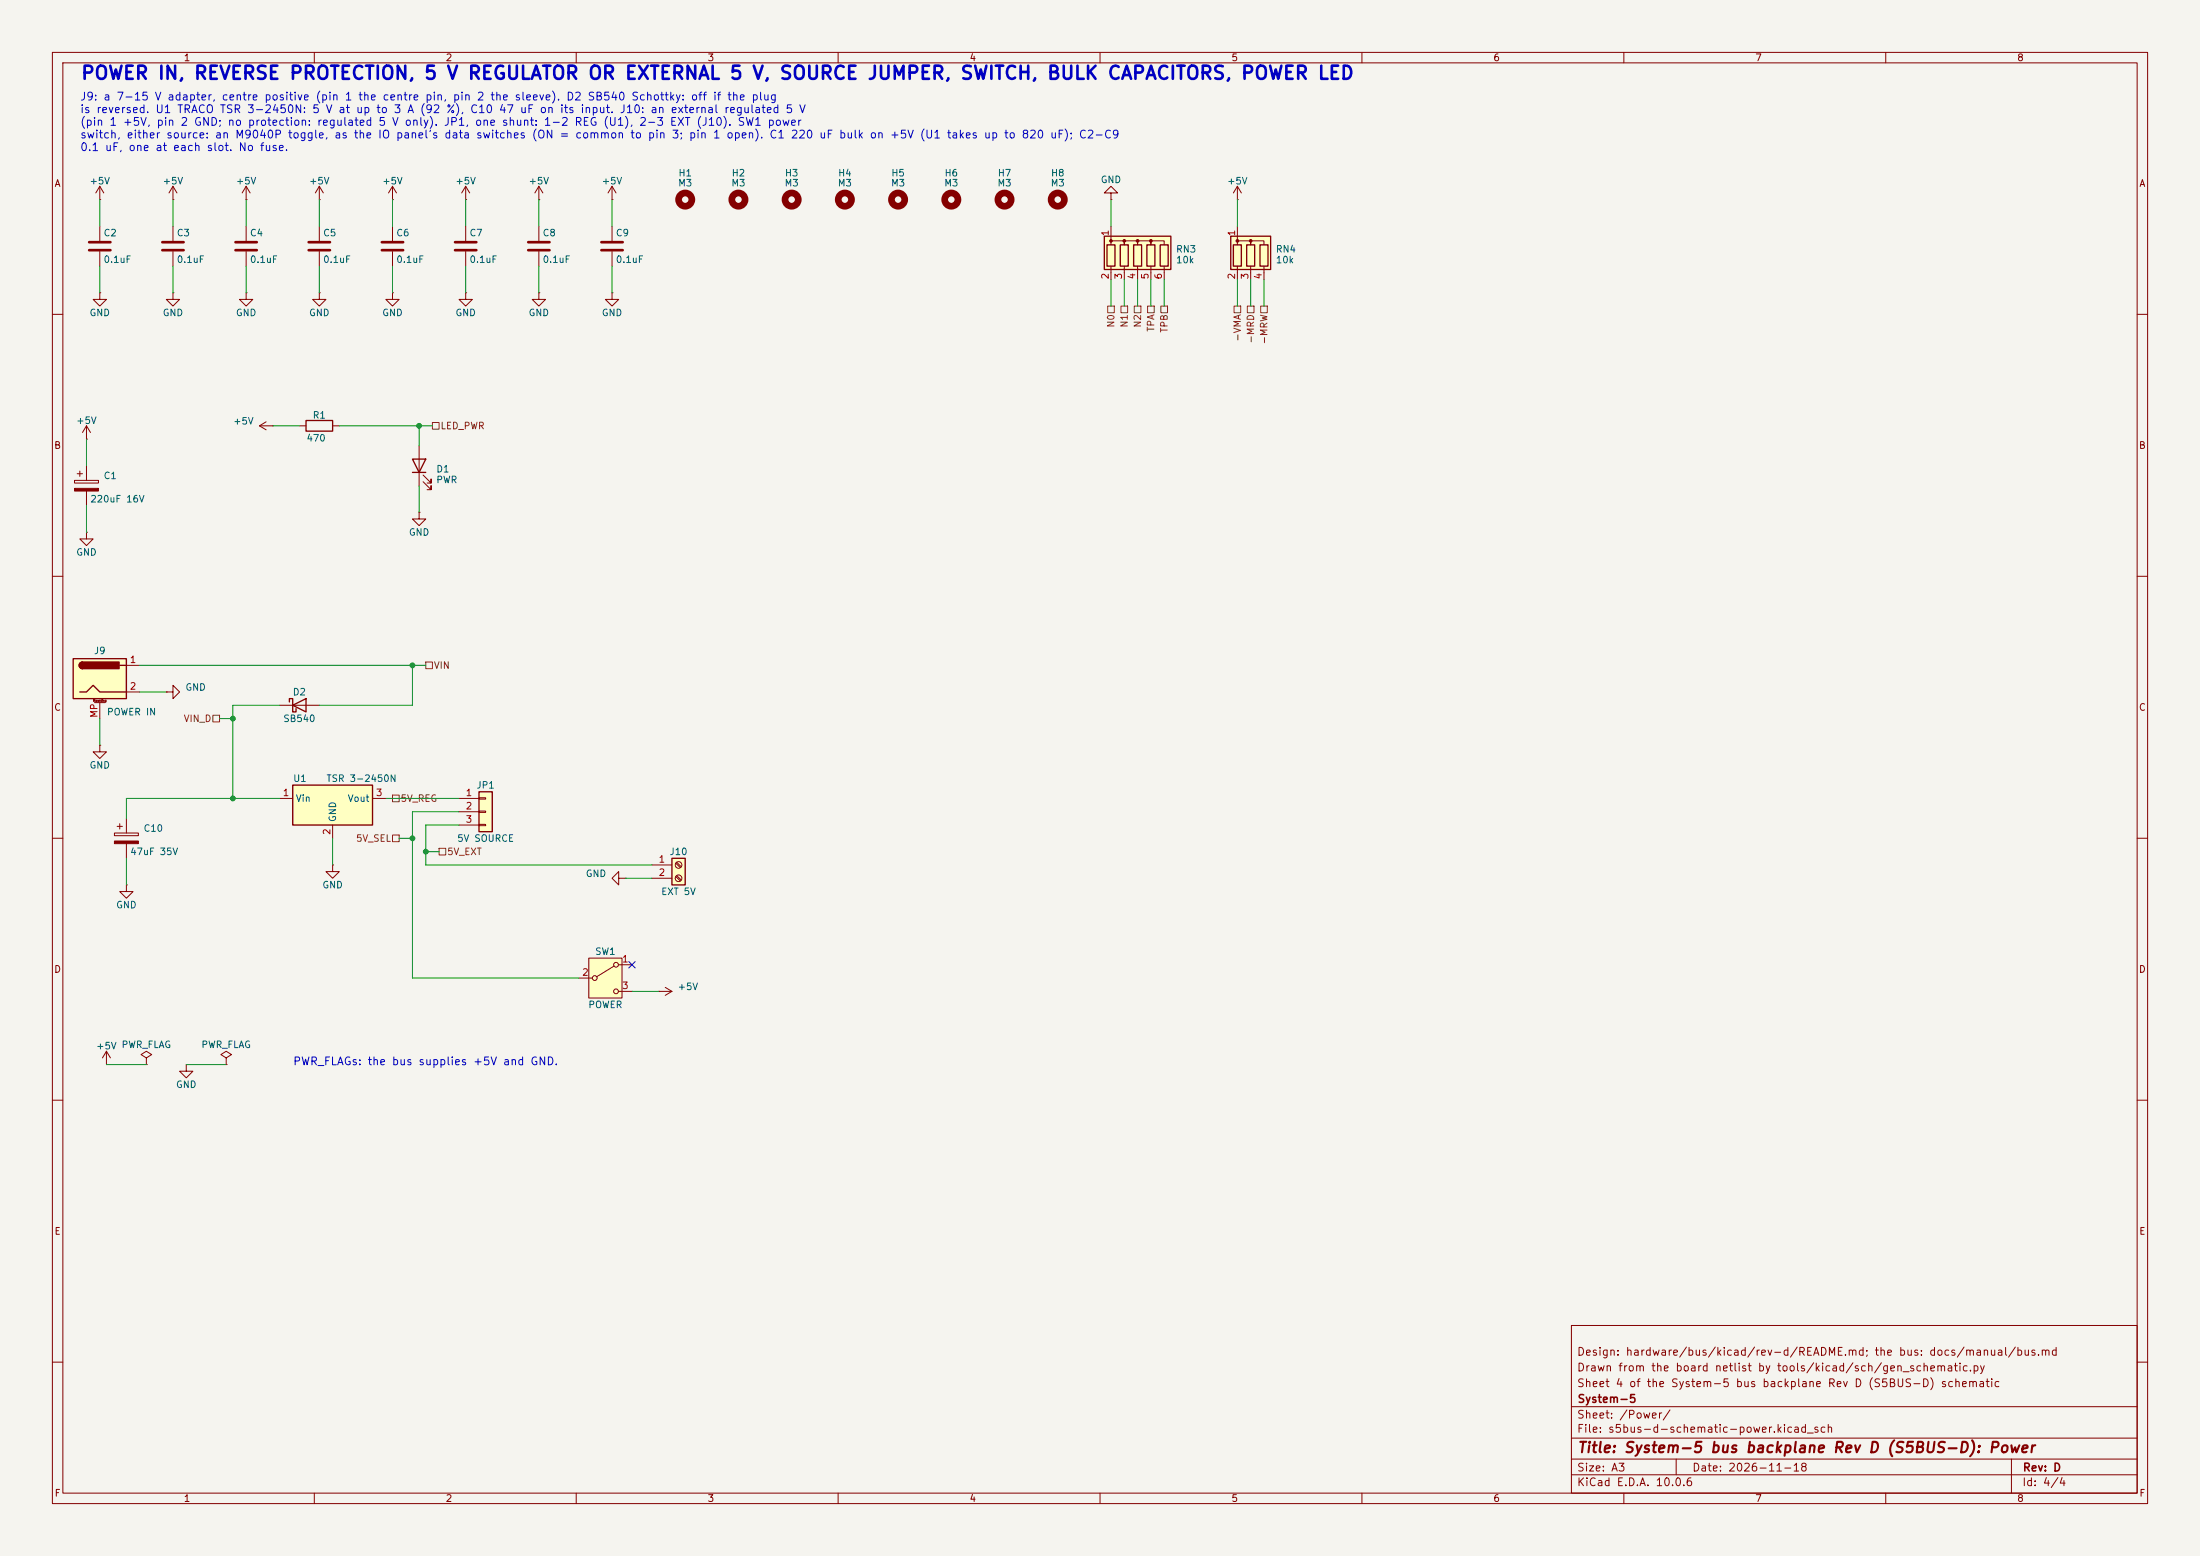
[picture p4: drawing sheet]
<svg xmlns="http://www.w3.org/2000/svg" width="420mm" height="297mm" viewBox="0 0 420 297" stroke-linecap="round" stroke-linejoin="round" font-family="sans-serif">
<path d="M0 0h420v297h-420z" fill="#f5f4ef" stroke="#f5f4ef" stroke-width=".19"/>
<g fill="none" stroke="#840000" stroke-width=".19">
<path d="M10 10h400v277h-400zM12 12h396v273h-396zM60 10v2M110 10v2M160 10v2M210 10v2M260 10v2M310 10v2M360 10v2M19 38.1h.1M19 35.6v2.5M19 35.6l-.7 1.2"/>
<path d="M19 35.6l.8 1.2M33 38.1h.1M33 35.6l-.7 1.2M33 35.6l.8 1.2M33 35.6v2.5M47 38.1h.1M47 35.6l-.8 1.2M47 35.6l.8 1.2M47 35.6v2.5M61 38.1h.1M61 35.6v2.5M61 35.6l-.8 1.2"/>
<path d="M61 35.6l.7 1.2M74.9 38.1h.1M74.9 35.6l-.7 1.2M74.9 35.6l.8 1.2M74.9 35.6v2.5M88.9 38.1h.1M88.9 35.6l-.8 1.2M88.9 35.6l.8 1.2M88.9 35.6v2.5M102.9 38.1h.1M102.9 35.6l-.8 1.2M102.9 35.6l.7 1.2"/>
<path d="M102.9 35.6v2.5M116.8 38.1h.1M116.8 35.6l-.7 1.2M116.8 35.6l.8 1.2M116.8 35.6v2.5M236.2 38.1h.1M236.2 35.6l-.7 1.2M236.2 35.6l.8 1.2M236.2 35.6v2.5M19 55.9v1.3h1.3l-1.3 1.2-1.2-1.2h1.2M19 55.9h.1M19 43.2v2.8"/>
<path d="M19 48v2.8M33 55.9v1.3h1.3l-1.3 1.2-1.3-1.2h1.3M33 55.9h.1M47 55.9v1.3h1.3l-1.3 1.2-1.3-1.2h1.3M47 55.9h.1M47 43.2v2.8M47 48v2.8M61 55.9v1.3h1.2l-1.2 1.2-1.3-1.2h1.3M61 55.9h.1M61 43.2v2.8M61 48v2.8M74.9 55.9v1.3h1.3l-1.3 1.2-1.2-1.2h1.2"/>
<path d="M74.9 55.9h.1M74.9 43.2v2.8M74.9 48v2.8M88.9 55.9v1.3h1.3l-1.3 1.2-1.3-1.2h1.3M88.9 55.9h.1M102.9 55.9v1.3h1.2l-1.2 1.2-1.3-1.2h1.3M102.9 55.9h.1M116.8 55.9v1.3h1.3l-1.3 1.2-1.2-1.2h1.2M116.8 55.9h.1M10 60h2M408 60h2M14.2 91.7h4.6v.5h-4.6z"/>
<path d="M14.7 90.4h1M15.2 89.9v1M16.5 83.8h.1M16.5 81.3v2.5M16.5 88.9v2.8M16.5 93.7v2.8M16.5 81.3l-.8 1.3M16.5 81.3l.8 1.3M49.5 81.3h2.6M49.5 81.3l1.3 .7M50.8 80.5l-1.3 .8M52.1 81.3h.1"/>
<path d="M57.1 81.3h1.3M63.5 81.3h1.3M80 97.8v1.3h1.3l-1.3 1.2-1.3-1.2h1.3M80 97.8h.1M80 85.1v7.6M80.8 91.9l1.5 1.6v-.8v.8h-.8M80.8 90.7l1.5 1.5v-.8v.8h-.8M10 110h2M16.5 101.6v1.3h1.3l-1.3 1.2-1.3-1.2h1.3M16.5 101.6h.1M408 110h2M10 160h2"/>
<path d="M408 160h2M63.5 165.1v1.3h1.3l-1.3 1.2-1.3-1.2h1.3M63.5 165.1h.1M10 210h2M408 210h2M300 253h108v32h-108zM10 260h2M300 278.5h108M300 274.5h108M300 268.5h108M320 278.5v3M384 278.5v6.5"/>
<path d="M408 260h2M60 285v2M110 285v2M160 285v2M210 285v2M260 285v2M300 281.5h108M310 285v2M360 285v2"/>
</g>
<circle cx="181.6" cy="38.1" r="1.27" fill="none" stroke="#840000" stroke-width="1.3"/>
<path d="M17 46.2h4.1M17 47.8h4.1M45 46.2h4M45 47.8h4M58.9 46.2h4.1M58.9 47.8h4.1M72.9 46.2h4.1M72.9 47.8h4.1" fill="none" stroke="#840000" stroke-width=".51"/>
<path d="M58.4 80.3h5.1v2h-5.1zM78.7 87.6h2.6l-1.3 2.6zM78.7 90.2h2.6" fill="none" stroke="#840000" stroke-width=".25"/>
<path d="M14.2 93.2h4.6v.5h-4.6z" fill="#840000" stroke="#840000" stroke-width=".19"/>
<path d="M112.4 182.9h6.3v7.6h-6.3z" fill="#ffffc2"/>
<g fill="none" stroke="#840000" stroke-width=".19">
<path d="M110.5 186.7h2.5M112.4 182.9h6.3v7.6h-6.3zM117.2 184.4l-3.3 2M118.1 184.2h2.5M118.1 189.2h2.5"/>
<circle cx="113.5" cy="186.7" r=".46"/>
<circle cx="117.6" cy="184.2" r=".46"/>
<circle cx="117.6" cy="189.2" r=".46"/>
</g>
<path d="M128.3 163.8h2.5v5.1h-2.5z" fill="#ffffc2"/>
<path d="M128.3 163.8h2.5v5.1h-2.5z" fill="none" stroke="#840000" stroke-width=".25"/>
<g fill="none" stroke="#840000" stroke-width=".19">
<path d="M21.8 159h4.6v.5h-4.6zM22.4 157.7h1M22.9 157.2v1M24.1 156.2v2.8M24.1 168.9v1.3h1.3l-1.3 1.3-1.2-1.3h1.2M24.1 168.9h.1M24.1 161v2.8M118.1 167.6v-1.2l-1.3 1.2 1.3 1.3v-1.3h1.3M119.4 167.6h.1M124.5 165.1h3.8M124.5 167.6h3.8M129 164.8l.9 .8"/>
<path d="M129 167.3l.9 .8M129.2 164.6l.8 .8M129.2 167.1l.8 .9M125.7 189.2h.1M125.7 189.2h2.6M127 188.5l1.3 .7M128.3 189.2l-1.3 .8M20.3 203.2h.1M20.3 200.7l-.7 1.2M20.3 200.7l.8 1.2M20.3 200.7v2.5M27.9 201.9l1.1-.6-1.1-.6-1 .6 1 .6v1.3"/>
<path d="M27.9 203.2h.1M35.6 203.2v1.3h1.2l-1.2 1.2-1.3-1.2h1.3M35.6 203.2h.1M43.2 201.9l1-.6-1-.6-1 .6 1 .6v1.3M43.2 203.2h.1"/>
<circle cx="129.5" cy="165.1" r=".63"/>
<circle cx="129.5" cy="167.6" r=".63"/>
</g>
<path d="M21.8 160.5h4.6v.5h-4.6z" fill="#840000" stroke="#840000" stroke-width=".19"/>
<path d="M55.9 149.9h15.2v7.6h-15.2z" fill="#ffffc2"/>
<path d="M55.2 134v-.6h.7v2.5h.6v-.6M55.9 134.6l2.5-1.2v2.5zM55.9 149.9h15.2v7.6h-15.2z" fill="none" stroke="#840000" stroke-width=".25"/>
<path d="M53.3 134.6h7.7M19 142.2v1.3h1.3l-1.3 1.3-1.2-1.3h1.2M19 142.2h.1M53.3 152.4h2.6M63.5 157.5v2.5M71.1 152.4h2.6" fill="none" stroke="#840000" stroke-width=".19"/>
<path d="M91.4 151.1h2.6v7.7h-2.6z" fill="#ffffc2"/>
<path d="M91.4 151.1h2.6v7.7h-2.6z" fill="none" stroke="#840000" stroke-width=".25"/>
<path d="M31.7 132.1h1.3v-1.3l1.3 1.3-1.3 1.3v-1.3M31.7 132.1h.1M87.6 152.4h3.8M87.6 154.9h3.8M87.6 157.5h3.8M91.4 152.3h1.3v.2h-1.3zM91.4 154.8h1.3v.3h-1.3zM91.4 157.4h1.3v.2h-1.3z" fill="none" stroke="#840000" stroke-width=".19"/>
<path d="M14 125.7h10.1v7.7h-10.1z" fill="#ffffc2"/>
<path d="M14 125.7h10.1v7.7h-10.1zM15.2 132.1h1.3l1.3-1.3 1.2 1.3h5.1M15.7 126.4a.64 .64 0 0 0-.6 .6 .64 .64 0 0 0 .6 .6M22.9 127h1.2" fill="none" stroke="#840000" stroke-width=".25"/>
<g fill="#840000" stroke="#840000" stroke-width=".25">
<path d="M15.3 126.6l.4-.2v1.2a.63 .63 0 0 1-.5-.4 .63 .63 0 0 1 .1-.6z"/>
<path d="M15.7 126.4h7v1.2h-7z"/>
</g>
<path d="M18 134.1h2.1M19 134.1v3.1M24.1 127h2.6M24.1 132.1h2.6" fill="none" stroke="#840000" stroke-width=".19"/>
<circle cx="130.8" cy="38.1" r="1.27" fill="none" stroke="#840000" stroke-width="1.3"/>
<path d="M210.8 45.1h12.7v6.3h-12.7z" fill="#ffffc2"/>
<path d="M210.8 45.1h12.7v6.3h-12.7zM211.3 46.7h1.6v4.1h-1.6zM213.9 46.7h1.5v4.1h-1.5zM216.4 46.7h1.5v4.1h-1.5zM218.9 46.7h1.6v4.1h-1.6zM221.5 46.7h1.5v4.1h-1.5z" fill="none" stroke="#840000" stroke-width=".25"/>
<g fill="#840000" stroke="#840000" stroke-width=".19">
<circle cx="212.1" cy="46" r=".25"/>
<circle cx="214.6" cy="46" r=".25"/>
<circle cx="217.2" cy="46" r=".25"/>
<circle cx="219.7" cy="46" r=".25"/>
</g>
<g fill="none" stroke="#840000" stroke-width=".19">
<path d="M88.9 43.2v2.8M88.9 48v2.8M102.9 43.2v2.8M102.9 48v2.8M116.8 43.2v2.8M116.8 48v2.8M212.1 46.7v-.7h2.5v.7v-.7h2.6v.7v-.7h2.5v.7v-.7h2.5v.7M212.1 43.2v2.5M212.1 50.8v2.5M214.6 50.8v2.5M217.2 50.8v2.5M219.7 50.8v2.5"/>
<path d="M222.2 50.8v2.5"/>
</g>
<g fill="none" stroke="#840000" stroke-width="1.3">
<circle cx="141" cy="38.1" r="1.27"/>
<circle cx="191.8" cy="38.1" r="1.27"/>
</g>
<path d="M86.9 46.2h4M86.9 47.8h4M100.8 46.2h4.1M100.8 47.8h4.1M114.8 46.2h4.1M114.8 47.8h4.1" fill="none" stroke="#840000" stroke-width=".51"/>
<path d="M234.9 45.1h7.7v6.3h-7.7z" fill="#ffffc2"/>
<path d="M234.9 45.1h7.7v6.3h-7.7zM235.5 46.7h1.5v4.1h-1.5zM238 46.7h1.5v4.1h-1.5zM240.5 46.7h1.6v4.1h-1.6z" fill="none" stroke="#840000" stroke-width=".25"/>
<g fill="#840000" stroke="#840000" stroke-width=".19">
<circle cx="236.2" cy="46" r=".25"/>
<circle cx="238.8" cy="46" r=".25"/>
</g>
<path d="M212.1 36.8h1.3l-1.3-1.2-1.3 1.2h1.3v1.3M212.1 38.1h.1M33 43.2v2.8M33 48v2.8M236.2 46.7v-.7h2.6v.7v-.7h2.5v.7M236.2 43.2v2.5M236.2 50.8v2.5M238.8 50.8v2.5M241.3 50.8v2.5" fill="none" stroke="#840000" stroke-width=".19"/>
<g fill="none" stroke="#840000" stroke-width="1.3">
<circle cx="151.1" cy="38.1" r="1.27"/>
<circle cx="161.3" cy="38.1" r="1.27"/>
<circle cx="171.5" cy="38.1" r="1.27"/>
<circle cx="201.9" cy="38.1" r="1.27"/>
</g>
<path d="M31 46.2h4.1M31 47.8h4.1" fill="none" stroke="#840000" stroke-width=".51"/>
<g fill="none" stroke="#725600" stroke-width=".19">
<path d="M211.5 58.4h1.2v1.3h-1.2zM214 58.4h1.3v1.3h-1.3zM216.5 58.4h1.3v1.3h-1.3zM219.1 58.4h1.2v1.3h-1.2zM221.6 58.4h1.3v1.3h-1.3zM235.6 58.4h1.3v1.3h-1.3zM238.1 58.4h1.3v1.3h-1.3zM240.7 58.4h1.2v1.3h-1.2zM82.5 80.6h1.3v1.3h-1.3zM40.6 136.5h1.3v1.3h-1.3zM81.3 126.4h1.2v1.2h-1.2zM74.9 159.4h1.3v1.3h-1.3z"/>
<path d="M74.9 151.8h1.3v1.2h-1.3zM83.8 161.9h1.3v1.3h-1.3z"/>
</g>
<g fill="none" stroke="#009600" stroke-width=".19">
<path d="M19 38.1v5.1M33 38.1v5.1M47 38.1v5.1M61 38.1v5.1M74.9 38.1v5.1M88.9 38.1v5.1M102.9 38.1v5.1M116.8 38.1v5.1M212.1 38.1v5.1M236.2 38.1v5.1M19 50.8v5.1M33 50.8v5.1"/>
<path d="M47 50.8v5.1M61 50.8v5.1M74.9 50.8v5.1M88.9 50.8v5.1M102.9 50.8v5.1M116.8 50.8v5.1M212.1 53.3v5.1M214.6 53.3v5.1M217.2 53.3v5.1M219.7 53.3v5.1M222.2 53.3v5.1M236.2 53.3v5.1"/>
<path d="M238.8 53.3v5.1M241.3 53.3v5.1M16.5 83.8v5.1M16.5 96.5v5.1M52.1 81.3h5M64.8 81.3h17.7M80 81.3v3.8M80 92.7v5.1M19 137.2v5M26.7 132.1h5M26.7 127h54.6M41.9 137.2h2.5"/>
<path d="M53.3 134.6h-8.9v17.8M78.7 127v7.6h-17.7M53.3 152.4h-29.2v3.8M73.7 152.4h13.9M87.6 154.9h-8.9v31.8h31.8M87.6 157.5h-6.3v7.6h43.2M24.1 163.8v5.1M63.5 160v5.1M76.2 160h2.5M81.3 162.6h2.5M119.4 167.6h5.1M120.6 189.2h5.1"/>
<path d="M20.3 203.2h7.6M35.6 203.2h7.6"/>
</g>
<path d="M120 183.5l1.3 1.3M121.3 183.5l-1.3 1.3" fill="none" stroke="#000084" stroke-width=".19"/>
<g fill="#009600" stroke="#009600" stroke-width=".19">
<circle cx="80" cy="81.3" r=".46"/>
<circle cx="81.3" cy="162.6" r=".46"/>
<circle cx="78.7" cy="160" r=".46"/>
<circle cx="78.7" cy="127" r=".46"/>
<circle cx="44.4" cy="152.4" r=".46"/>
<circle cx="44.4" cy="137.2" r=".46"/>
</g>
<text font-size="2.5" fill="#0000c2" x="15.3" y="15.8">POWER IN, REVERSE PROTECTION, 5 V REGULATOR OR EXTERNAL 5 V, SOURCE JUMPER, SWITCH, BULK CAPACITORS, POWER LED</text>
<text font-size="2" fill="#840000" x="301" y="277.8">Title: System-5 bus backplane Rev D (S5BUS-D): Power</text>
<g font-size="1.5" fill="#0000c2">
<text x="15.2" y="19.5">J9: a 7-15 V adapter, centre positive (pin 1 the centre pin, pin 2 the sleeve). D2 SB540 Schottky: off if the plug</text>
<text x="15.2" y="22">is reversed. U1 TRACO TSR 3-2450N: 5 V at up to 3 A (92 %), C10 47 uF on its input. J10: an external regulated 5 V</text>
<text x="15.2" y="24.4">(pin 1 +5V, pin 2 GND; no protection: regulated 5 V only). JP1, one shunt: 1-2 REG (U1), 2-3 EXT (J10). SW1 power</text>
<text x="15.2" y="26.8">switch, either source: an M9040P toggle, as the IO panel's data switches (ON = common to pin 3; pin 1 open). C1 220 uF bulk on +5V (U1 takes up to 820 uF); C2-C9</text>
<text x="15.2" y="29.2">0.1 uF, one at each slot. No fuse.</text>
<text x="55.8" y="203.7">PWR_FLAGs: the bus supplies +5V and GND.</text>
</g>
<g font-size="1.5" fill="#840000">
<text x="300.9" y="262.1">Drawn from the board netlist by tools/kicad/sch/gen_schematic.py</text>
<text x="300.9" y="259.1">Design: hardware/bus/kicad/rev-d/README.md; the bus: docs/manual/bus.md</text>
<text x="300.9" y="265.1">Sheet 4 of the System-5 bus backplane Rev D (S5BUS-D) schematic</text>
<text x="301" y="268.1">System-5</text>
<text x="300.9" y="273.8">File: s5bus-d-schematic-power.kicad_sch</text>
<text x="300.9" y="271.1">Sheet: /Power/</text>
<text x="300.9" y="281.2">Size: A3</text>
<text x="322.9" y="281.2">Date: 2026-11-18</text>
<text x="386" y="281.2">Rev: D</text>
<text x="300.9" y="284">KiCad E.D.A. 10.0.6</text>
<text x="385.9" y="284">Id: 4/4</text>
</g>
<g font-size="1.3" fill="#840000">
<text x="35" y="12">1</text>
<text x="85" y="12">2</text>
<text x="135" y="12">3</text>
<text x="185" y="12">4</text>
<text x="235" y="12">5</text>
<text x="285" y="12">6</text>
<text x="335" y="12">7</text>
<text x="385" y="12">8</text>
<text x="10.3" y="36">A</text>
<text x="408.3" y="36">A</text>
<text x="10.2" y="86">B</text>
<text x="408.2" y="86">B</text>
<text x="10.2" y="136">C</text>
<text x="408.2" y="136">C</text>
<text x="10.2" y="186">D</text>
<text x="408.2" y="186">D</text>
<text x="10.3" y="236">E</text>
<text x="408.3" y="236">E</text>
<text x="10.3" y="286">F</text>
<text x="35" y="287">1</text>
<text x="85" y="287">2</text>
<text x="135" y="287">3</text>
<text x="185" y="287">4</text>
<text x="235" y="287">5</text>
<text x="285" y="287">6</text>
<text x="335" y="287">7</text>
<text x="385" y="287">8</text>
<text x="408.3" y="286">F</text>
</g>
<g font-size="1.3" fill="#006464">
<text x="17" y="35.5">+5V</text>
<text x="31" y="35.5">+5V</text>
<text x="44.9" y="35.5">+5V</text>
<text x="58.9" y="35.5">+5V</text>
<text x="72.9" y="35.5">+5V</text>
<text x="86.8" y="35.5">+5V</text>
<text x="100.8" y="35.5">+5V</text>
<text x="114.8" y="35.5">+5V</text>
<text x="129.4" y="35.9">M3</text>
<text x="129.4" y="34">H1</text>
<text x="139.5" y="35.9">M3</text>
<text x="139.6" y="34">H2</text>
<text x="149.7" y="35.9">M3</text>
<text x="149.7" y="34">H3</text>
<text x="159.8" y="35.9">M3</text>
<text x="159.9" y="34">H4</text>
<text x="170" y="35.9">M3</text>
<text x="170.1" y="34">H5</text>
<text x="180.2" y="35.9">M3</text>
<text x="180.2" y="34">H6</text>
<text x="190.3" y="35.9">M3</text>
<text x="190.4" y="34">H7</text>
<text x="200.5" y="35.9">M3</text>
<text x="200.5" y="34">H8</text>
<text x="210" y="35.3">GND</text>
<text x="234.2" y="35.5">+5V</text>
<text x="19.7" y="45.4">C2</text>
<text x="33.6" y="45.4">C3</text>
<text x="47.6" y="45.4">C4</text>
<text x="61.6" y="45.4">C5</text>
<text x="75.5" y="45.4">C6</text>
<text x="89.5" y="45.4">C7</text>
<text x="103.5" y="45.4">C8</text>
<text x="117.5" y="45.4">C9</text>
<text x="19.7" y="50.5">0.1uF</text>
<text x="33.6" y="50.5">0.1uF</text>
<text x="47.6" y="50.5">0.1uF</text>
<text x="61.6" y="50.5">0.1uF</text>
<text x="75.5" y="50.5">0.1uF</text>
<text x="89.5" y="50.5">0.1uF</text>
<text x="103.5" y="50.5">0.1uF</text>
<text x="117.5" y="50.5">0.1uF</text>
<text x="224.4" y="48.5">RN3</text>
<text x="224.4" y="50.6">10k</text>
<text x="243.5" y="48.5">RN4</text>
<text x="243.5" y="50.6">10k</text>
<text x="17" y="60.7">GND</text>
<text x="31" y="60.7">GND</text>
<text x="44.9" y="60.7">GND</text>
<text x="58.9" y="60.7">GND</text>
<text x="72.9" y="60.7">GND</text>
<text x="86.8" y="60.7">GND</text>
<text x="100.8" y="60.7">GND</text>
<text x="114.8" y="60.7">GND</text>
<text x="14.4" y="81.2">+5V</text>
<text x="44.4" y="81.3">+5V</text>
<text x="59.6" y="80.2">R1</text>
<text x="58.4" y="84.6">470</text>
<text x="19.7" y="91.8">C1</text>
<text x="83.2" y="90.5">D1</text>
<text x="83.2" y="92.5">PWR</text>
<text x="17.1" y="96.2">220uF 16V</text>
<text x="14.4" y="106.4">GND</text>
<text x="77.9" y="102.6">GND</text>
<text x="17.8" y="125.2">J9</text>
<text x="20.3" y="136.9">POWER IN</text>
<text x="35.3" y="132.1">GND</text>
<text x="55.8" y="133">D2</text>
<text x="54" y="138.1">SB540</text>
<text x="17" y="147">GND</text>
<text x="55.9" y="149.6">U1</text>
<text x="62.2" y="149.6">TSR 3-2450N</text>
<text x="56.4" y="153.4">Vin</text>
<text x="66.3" y="153.4">Vout</text>
<text x="90.9" y="150.8">JP1</text>
<text x="27.3" y="159.1">C10</text>
<text x="64.5" y="157" transform="rotate(-90 64.5 157)">GND</text>
<text x="87.2" y="161">5V SOURCE</text>
<text x="24.7" y="163.5">47uF 35V</text>
<text x="111.7" y="167.7">GND</text>
<text x="127.7" y="163.5">J10</text>
<text x="22.1" y="173.7">GND</text>
<text x="61.4" y="169.9">GND</text>
<text x="126.1" y="171.1">EXT 5V</text>
<text x="113.5" y="182.6">SW1</text>
<text x="129.3" y="189.3">+5V</text>
<text x="112.2" y="192.7">POWER</text>
<text x="18.3" y="200.6">+5V PWR_FLAG</text>
<text x="38.3" y="200.4">PWR_FLAG</text>
<text x="33.5" y="208">GND</text>
</g>
<g font-size="1.3" fill="#a90000">
<text x="212" y="45.2" transform="rotate(-90 212 45.2)">1</text>
<text x="236.1" y="45.2" transform="rotate(-90 236.1 45.2)">1</text>
<text x="212" y="53.4" transform="rotate(-90 212 53.4)">2</text>
<text x="214.5" y="53.4" transform="rotate(-90 214.5 53.4)">3</text>
<text x="217" y="53.4" transform="rotate(-90 217 53.4)">4</text>
<text x="219.6" y="53.4" transform="rotate(-90 219.6 53.4)">5</text>
<text x="222.1" y="53.4" transform="rotate(-90 222.1 53.4)">6</text>
<text x="236.1" y="53.4" transform="rotate(-90 236.1 53.4)">2</text>
<text x="238.6" y="53.4" transform="rotate(-90 238.6 53.4)">3</text>
<text x="241.2" y="53.4" transform="rotate(-90 241.2 53.4)">4</text>
<text x="24.7" y="126.9">1</text>
<text x="24.7" y="131.9">2</text>
<text x="18.9" y="137.1" transform="rotate(-90 18.9 137.1)">MP</text>
<text x="53.9" y="152.3">1</text>
<text x="71.7" y="152.3">3</text>
<text x="88.8" y="152.3">1</text>
<text x="88.8" y="154.8">2</text>
<text x="63.4" y="159.5" transform="rotate(-90 63.4 159.5)">2</text>
<text x="88.8" y="157.3">3</text>
<text x="125.6" y="165">1</text>
<text x="125.6" y="167.5">2</text>
<text x="118.6" y="184">1</text>
<text x="111" y="186.6">2</text>
<text x="118.6" y="189.1">3</text>
</g>
<g font-size="1.3" fill="#725600">
<text x="213.1" y="62.6" transform="rotate(-90 213.1 62.6)">N0</text>
<text x="215.6" y="62.6" transform="rotate(-90 215.6 62.6)">N1</text>
<text x="218.1" y="62.6" transform="rotate(-90 218.1 62.6)">N2</text>
<text x="220.7" y="63.4" transform="rotate(-90 220.7 63.4)">TPA</text>
<text x="223.2" y="63.6" transform="rotate(-90 223.2 63.6)">TPB</text>
<text x="237.2" y="65.3" transform="rotate(-90 237.2 65.3)">-VMA</text>
<text x="239.7" y="65.7" transform="rotate(-90 239.7 65.7)">-MRD</text>
<text x="242.3" y="65.9" transform="rotate(-90 242.3 65.9)">-MRW</text>
<text x="84" y="82.2">LED_PWR</text>
<text x="82.7" y="128">VIN</text>
<text x="35" y="138.1">VIN_D</text>
<text x="76.4" y="153.4">5V_REG</text>
<text x="67.9" y="161">5V_SEL</text>
<text x="85.3" y="163.5">5V_EXT</text>
</g>
<text font-size=".4" fill="#840000" x="17.7" y="134">Mounting</text>
</svg>
